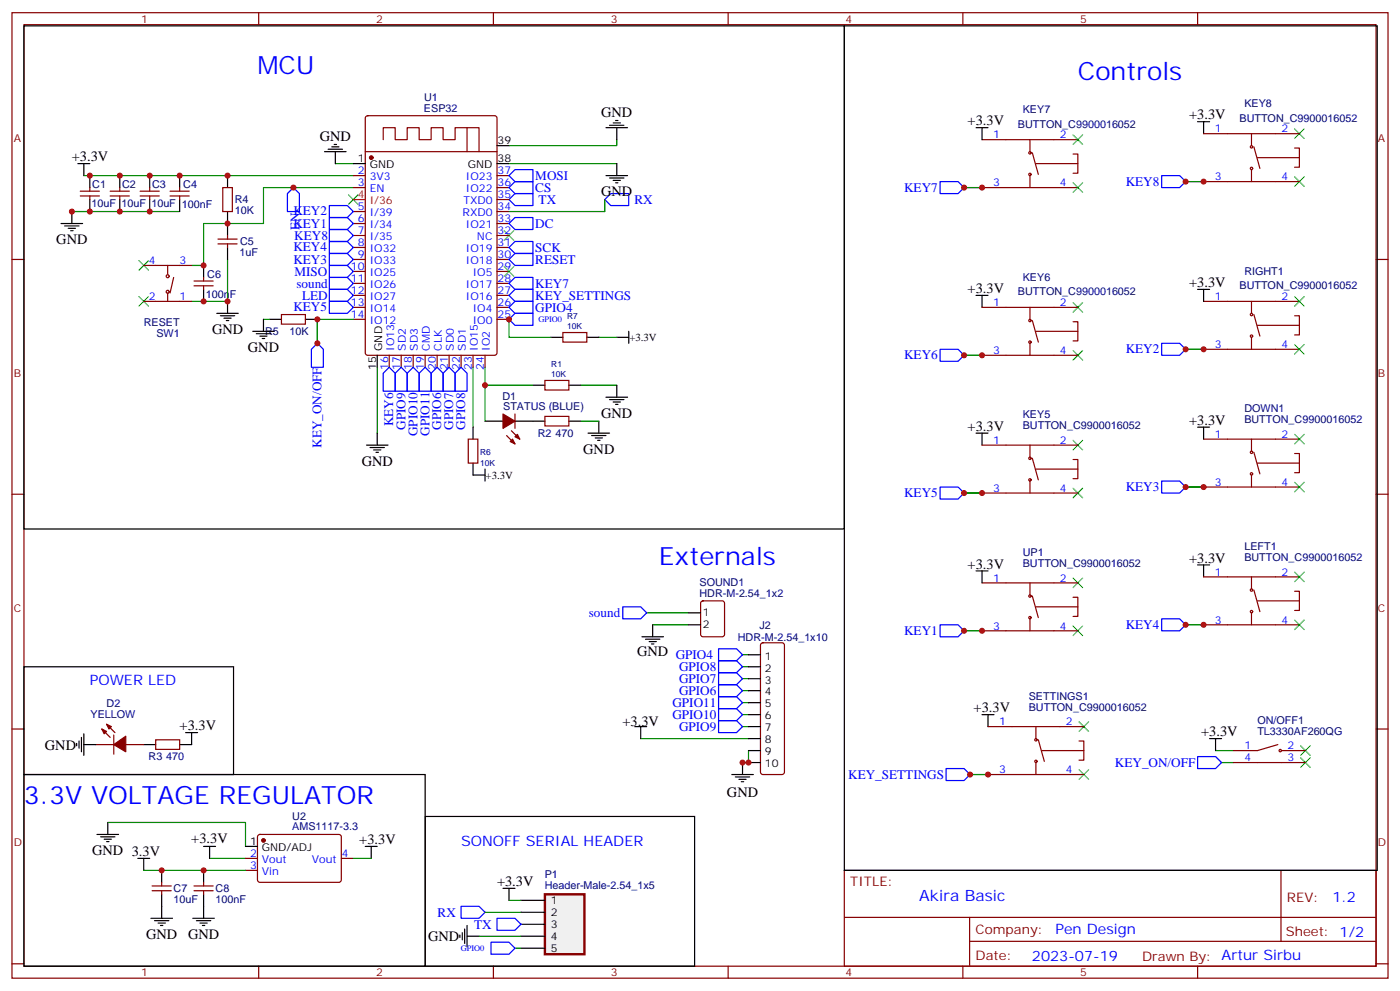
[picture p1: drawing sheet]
<svg xmlns="http://www.w3.org/2000/svg" width="412mm" height="292mm" viewBox="0 0 412 292" stroke-linecap="round" stroke-linejoin="round" font-family="sans-serif">
<g fill="none" stroke="#870000" stroke-width=".35">
<path d="M3.5 3.7h405.4v284.4h-405.4zM7.1 7.3h398.2v277.3h-398.2zM76.2 3.7v3.6M145.3 3.7v3.6M214.5 3.7v3.6M283.6 3.7v3.6M352.8 3.7v3.6M65.6 55.2h2.8v7.1h-2.8zM3.5 76.4h3.6M405.3 76.4h3.6M3.5 145.6h3.6M405.3 145.6h3.6"/>
<path d="M3.5 214.7h3.6M28.2 219.3h5.3M30 214.7l2.5 2.5M31.4 213.3l2.5 2.5M33.5 216.5v5.6M37 219.3h5.3M45.9 217.9h7v2.8h-7zM405.3 214.7h3.6M47.6 259.9v1M60 259.9v1M72.3 252.8h3.5M72.3 256.3h3.5"/>
<path d="M76.1 246l.5-.3 23.5 .1 .4 .7v12.9l-.7 .5-23.5-.1-.5-.6v-12.7zM100.5 252.8h3.6M248.7 256.3h156.6v28.3h-156.6zM377.3 256.4v20.8M44.8 260.9h5.6M44.8 262.3h5.6M47.6 262.3v1.1M57.1 260.9h5.7M57.1 262.3h5.7M60 262.3v1.1M248.7 270.2h156.5M285.6 277.2h119.6"/>
<path d="M285.6 270.2v14.1M3.5 283.8h3.6M76.2 284.6v3.5M145.3 284.6v3.5M214.5 284.6v3.5M283.6 284.6v3.5M352.8 284.6v3.5M405.3 283.8h3.6"/>
</g>
<g fill="none" stroke="#000" stroke-width=".35">
<path d="M67 51.7v3.5M67 62.3v3.5M22.6 218.9v.7M23.3 218.2v2.1M24 217.2v4.2M24.7 219.3h3.5M24.7 216.1v6.4M42.3 219.3h3.6M54.7 215.8h3.5M56.4 215.8v3.5h-3.5M28.6 245.7h6.3M29.6 246.5h4.3"/>
<path d="M30.7 247.2h2.1M31.4 247.9h.7M31.7 242.2v3.5M40.6 252.8h3.5M42.3 252.8v3.5M47.6 256.3v3.6M60 256.3v3.6M60 249.3h3.5M61.7 249.3v3.5M72.3 249.3h3.5M107.6 249.3h3.5M109.4 249.3v3.5"/>
<path d="M44.4 270.4h6.4M45.5 271.1h4.2M46.6 271.9h2.1M47.3 272.6h.7M47.6 263.4v7M56.8 270.4h6.3M57.9 271.1h4.2M58.9 271.9h2.1M59.6 272.6h.7M60 263.4v7"/>
</g>
<path d="M102.7 57.4l2.8 2.8M105.5 57.4l-2.8 2.8" fill="none" stroke="#3c3" stroke-width=".35"/>
<path d="M86.4 55.2l1.8 1.8v5.3h-3.5v-5.3z" fill="none" stroke="#00f" stroke-width=".35"/>
<g fill="#870000" stroke="#870000" stroke-width=".35">
<path d="M30 214.7l1.4 .7-.7 .7z"/>
<path d="M31.4 213.3l1.4 .7-.7 .7z"/>
<path d="M33.5 219.3l3.5-2.5v4.6z"/>
<circle cx="77.6" cy="247.5" r=".53"/>
</g>
<path d="M31.7 242.2h40.6v7.1M42.3 256.3h30M61.7 252.8h10.6M104.1 252.8h5.3" fill="none" stroke="#008700" stroke-width=".35"/>
<path d="M160.5 263.4h11.7v17.6h-11.7z" fill="#f0f0f0" stroke="#870000" stroke-width=".71"/>
<g fill="none" stroke="#000" stroke-width=".35">
<path d="M7.1 7.6h241.6v148.2h-241.6zM248.7 7.6h157v248.7h-157zM178.5 37.6h6.4M179.6 36.9h4.2M180.6 36.2h2.1M181.3 35.5h.7M181.7 37.6v3.5M287.5 37.6h3.5M289.3 37.6v3.5M352.8 35.8h3.5M354.5 35.8v3.6M22.9 48.2h3.6"/>
<path d="M24.7 48.2v3.5M26.5 51.7v3.5M26.5 58.8v3.5M35.3 51.7v3.5M35.3 58.8v3.5M44.1 51.7v3.5M44.1 58.8v3.5M52.9 51.7v3.5M52.9 58.8v3.5M95.6 44.7h6.4M96.7 44h4.2M97.7 43.3h2.1"/>
<path d="M98.4 42.5h.7M98.8 44.7v3.5M104.1 48.2h3.5M146.4 48.2h3.5M146.4 42.9h3.5M178.5 51.7h6.4M179.6 52.4h4.2M180.6 53.1h2.1M181.3 53.8h.7M181.7 48.2v3.5M18 65.8h6.3M19 66.5h4.3"/>
<path d="M20.1 67.2h2.1M20.8 67.9h.7M21.2 62.3v3.5M60 78.2v3.5M67 65.8v3.6M67 72.9v3.5M60 85.2v3.6M63.9 92.3h6.3M64.9 93h4.2M66 93.7h2.1M66.7 94.4h.7M67 88.8v3.5"/>
<path d="M74.4 97.6h6.4M75.5 98.3h4.2M76.6 99h2.1M77.3 99.7h.7M77.6 94.1v3.5M79.4 94.1h3.5M90 94.1h3.5M162.3 99.3h3.5M172.9 99.3h3.5M181.7 99.3h3.5M185.2 97.6v3.5M287.5 87h3.5"/>
<path d="M289.3 87v3.5M352.8 85.2h3.5M354.5 85.2v3.6M111.1 104.6v3.6M157 113.5h3.5M167.6 113.5h3.5M178.5 117h6.4M179.6 117.7h4.2M180.6 118.4h2.1M181.3 119.1h.7M181.7 113.5v3.5M107.9 131.1h6.4"/>
<path d="M109 131.8h4.2M110.1 132.5h2.1M110.8 133.2h.7M111.1 127.6v3.5M139.3 136.4v3.5h3.6M139.3 125.8v3.5M142.9 138.1v3.6M142.9 124h5.3M151.7 124h8.8M167.6 124h3.5M173.2 127.6h6.4M174.3 128.3h4.2"/>
<path d="M175.3 129h2.1M176 129.7h.7M176.4 124v3.6M287.5 127.6h3.5M289.3 127.6v3.5M352.8 125.8h3.5M354.5 125.8v3.5M287.5 168.1h3.5M289.3 168.1v3.6M352.8 166.4h3.5M354.5 166.4v3.5M7.1 196.4h61.7v31.7h-61.7z"/>
<path d="M189.1 187.5h6.3M190.1 188.2h4.3M191.2 188.9h2.1M191.9 189.7h.7M192.3 184v3.5M202.8 180.5h3.6M202.8 184h3.6M220.5 192.8h3.5M220.5 196.4h3.5M220.5 199.9h3.5M187 214h3.5M188.7 214v3.5"/>
<path d="M220.5 210.5h3.5M220.5 217.5h3.5M220.5 214h3.5M220.5 203.4h3.5M220.5 206.9h3.5M289.3 210.5h3.5M291 210.5v3.5M356.3 217.5h3.5M358.1 217.5v3.6M7.1 228.1h118.1v56.5h-118.1zM215.5 228.1h6.4M216.6 228.8h4.2"/>
<path d="M217.7 229.5h2.1M218.4 230.2h.7M218.7 224.6v3.5M220.5 221.1h3.5M220.5 224.6h3.5M125.2 240.5h79.4v44.1h-79.4zM135.5 275.4v.7M136.2 274.7v2.1M136.9 273.6v4.2M137.6 275.7h3.5M137.6 272.6v6.3M148.2 261.6h3.5"/>
<path d="M149.9 261.6v3.5M153.5 265.1h7M153.5 268.7h7M153.5 272.2h7M153.5 275.7h7M153.5 279.3h7"/>
</g>
<g fill="none" stroke="#008700" stroke-width=".35">
<path d="M24.7 51.7h79.4M98.8 48.2h5.3M104.1 55.2h-26.5v10.6h-17.6v12.4h-3.6M149.9 48.2h31.8M178.2 58.8v3.5h-28.3M181.7 41.1v1.8h-31.8M284 55.2h5.3M349.2 53.5h5.3M21.2 62.3h31.7M67 76.4v12.4h-10.6M77.6 94.1h1.8M93.5 94.1v7v-7h10.6"/>
<path d="M149.9 94.1v5.2h12.4M176.4 99.3h5.3M111.1 108.2v19.4M139.3 108.2v17.6M142.9 108.2v15.8M142.9 113.5h14.1M171.1 113.5h10.6M284 104.6h5.3M349.2 102.9h5.3M171.1 124h5.3M284 145.2h5.3M349.2 143.4h5.3"/>
<path d="M190.5 180.5h12.3M192.3 184h10.5M218.7 199.9h1.8M218.7 196.4h1.8M218.7 192.8h1.8M284 185.8h5.3M349.2 184h5.3M188.7 217.5h31.8M218.7 214h1.8M218.7 210.5h1.8M218.7 206.9h1.8M218.7 203.4h1.8"/>
<path d="M220.5 221.1v3.5h-1.8h1.8M285.8 228.1h5.2M358.1 221.1h5.3M359.8 224.6h3.6M141.1 275.7h12.4M142.9 268.7h10.6M149.9 265.1h3.6M151.7 279.3h1.8"/>
</g>
<g fill="none" stroke="#00f" stroke-width=".35">
<path d="M149.9 58.8l1.8-1.8h5.3v3.5h-5.3zM151.7 50h5.3v3.5h-5.3l-1.8-1.8zM151.7 53.5h5.3v3.5h-5.3l-1.8-1.8zM178.2 58.8l1.7-1.8h5.3v3.5h-5.3zM276.9 53.5h5.3l1.8 1.7-1.8 1.8h-5.3zM342.2 51.7h5.3l1.7 1.8-1.7 1.7h-5.3zM97 78.2h5.3l1.8 1.7-1.8 1.8h-5.3zM97 64.1h5.3l1.8 1.7-1.8 1.8h-5.3zM97 60.5h5.3l1.8 1.8-1.8 1.8h-5.3zM97 74.6h5.3l1.8 1.8-1.8 1.8h-5.3zM97 71.1h5.3l1.8 1.8-1.8 1.7h-5.3zM97 67.6h5.3l1.8 1.8-1.8 1.7h-5.3z"/>
<path d="M151.7 74.6h5.3v3.6h-5.3l-1.8-1.8zM151.7 71.1h5.3v3.5h-5.3l-1.8-1.7zM151.7 64.1h5.3v3.5h-5.3l-1.8-1.8zM97 85.2h5.3l1.8 1.8-1.8 1.8h-5.3zM97 88.8h5.3l1.8 1.7-1.8 1.8h-5.3zM97 81.7h5.3l1.8 1.8-1.8 1.7h-5.3zM149.9 94.1l1.8-1.8h5.3v3.5h-5.3zM151.7 81.7h5.3v3.5h-5.3l-1.8-1.7zM151.7 85.2h5.3v3.6h-5.3l-1.8-1.8zM151.7 88.8h5.3v3.5h-5.3l-1.8-1.8zM93.5 101.1l1.7 1.8v5.3h-3.5v-5.3zM114.7 108.2l1.7 1.7v5.3h-3.5v-5.3z"/>
<path d="M118.2 108.2l1.7 1.7v5.3h-3.5v-5.3zM121.7 108.2l1.8 1.7v5.3h-3.6v-5.3zM125.2 108.2l1.8 1.7v5.3h-3.5v-5.3zM127 109.9l1.8-1.7 1.7 1.7v5.3h-3.5zM132.3 108.2l1.8 1.7v5.3h-3.6v-5.3zM135.8 108.2l1.8 1.7v5.3h-3.5v-5.3zM276.9 102.9h5.3l1.8 1.7-1.8 1.8h-5.3zM342.2 101.1h5.3l1.7 1.8-1.7 1.7h-5.3zM276.9 143.4h5.3l1.8 1.8-1.8 1.8h-5.3zM342.2 141.7h5.3l1.7 1.7-1.7 1.8h-5.3zM183.4 178.7h5.3l1.8 1.8-1.8 1.7h-5.3zM211.7 191.1h5.3l1.7 1.7-1.7 1.8h-5.3z"/>
<path d="M211.7 194.6h5.3l1.7 1.8-1.7 1.7h-5.3zM211.7 198.1h5.3l1.7 1.8-1.7 1.7h-5.3zM276.9 184h5.3l1.8 1.8-1.8 1.7h-5.3zM342.2 182.2h5.3l1.7 1.8-1.7 1.8h-5.3zM211.7 201.6h5.3l1.7 1.8-1.7 1.8h-5.3zM211.7 205.2h5.3l1.7 1.7-1.7 1.8h-5.3zM211.7 208.7h5.3l1.7 1.8-1.7 1.7h-5.3zM211.7 212.2h5.3l1.7 1.8-1.7 1.8h-5.3zM278.7 226.3h5.3l1.8 1.8-1.8 1.8h-5.3zM352.8 222.8h5.3l1.7 1.8-1.7 1.7h-5.3zM135.8 266.9h5.3l1.8 1.8-1.8 1.7h-5.3zM144.6 277.5h5.3l1.8 1.8-1.8 1.7h-5.3z"/>
<path d="M146.4 270.4h5.3l1.8 1.8-1.8 1.8h-5.3z"/>
</g>
<g fill="none" stroke="#870000" stroke-width=".35">
<path d="M107.8 34.3l.5-.2h37.4l.6 .4 .1 69.4-.5 .7h-37.6l-.6-.4-.1-69.4zM137.6 37.6v7.1M354.5 39.4h28.3M368.7 39.4v3.5M23.6 57.7h5.7M23.6 56.3h5.7M26.5 55.2v1.1M26.5 57.7v1.1M32.5 57.7h5.6M32.5 56.3h5.6M35.3 55.2v1.1M35.3 57.7v1.1"/>
<path d="M41.3 57.7h5.6M41.3 56.3h5.6M44.1 55.2v1.1M44.1 57.7v1.1M50.1 57.7h5.6M50.1 56.3h5.6M52.9 55.2v1.1M52.9 57.7v1.1M104.1 51.7h3.5M104.1 55.2h3.5M107.6 44.7h38.8M112.9 41.1v-3.5h3.5v3.5h3.5v-3.5h3.6v3.5h3.5v-3.5h3.5v3.5h3.6v-3.5h7v7.1"/>
<path d="M146.4 51.7h3.5M146.4 55.2h3.5M146.4 58.8h3.5M289.3 55.2h28.2M289.3 41.1h28.2M303.4 41.1v3.6M303.4 51.7v3.5M304.1 45l1.8 6.4M305.2 48.2h12.3M316.1 45.4h1.4v5.6h-1.4M354.5 53.5h28.3M368.7 50v3.5"/>
<path d="M369.4 43.3l1.7 6.3M370.4 46.4h12.4M381.4 43.6h1.4v5.6h-1.4M42.3 78.2h14.1M49.4 78.2v2.4M64.2 71.8h5.6M64.2 70.4h5.6M67 69.4v1M67 71.8v1.1M104.1 62.3h3.5M104.1 65.8h3.5M104.1 69.4h3.5"/>
<path d="M104.1 72.9h3.5M104.1 76.4h3.5M104.1 79.9h3.5M146.4 62.3h3.5M146.4 65.8h3.5M146.4 69.4h3.5M146.4 72.9h3.5M146.4 76.4h3.5M146.4 79.9h3.5M42.3 88.8h14.1M49.4 86.3v2.5M51.2 81.7l-1.1 4.6"/>
<path d="M57.1 84.2h5.7M57.1 82.8h5.7M60 81.7v1.1M60 84.2v1M82.9 92.6h7.1v2.9h-7.1zM104.1 83.5h3.5M104.1 87h3.5M104.1 90.5h3.5M104.1 94.1h3.5M146.4 83.5h3.5M146.4 87h3.5M146.4 90.5h3.5"/>
<path d="M146.4 94.1h3.5M165.8 97.9h7.1v2.9h-7.1zM289.3 90.5h28.2M303.4 90.5v3.6M304.1 94.4l1.8 6.4M305.2 97.6h12.3M316.1 94.8h1.4v5.6h-1.4M354.5 88.8h28.3M368.7 88.8v3.5M368.7 99.3v3.6M369.4 92.6l1.7 6.4M370.4 95.8h12.4"/>
<path d="M381.4 93h1.4v5.6h-1.4M114.7 104.6v3.6M118.2 104.6v3.6M121.7 104.6v3.6M125.2 104.6v3.6M128.8 104.6v3.6M132.3 104.6v3.6M135.8 104.6v3.6M139.3 104.6v3.6M142.9 104.6v3.6M160.5 112h7.1v2.9h-7.1zM289.3 104.6h28.2"/>
<path d="M303.4 101.1v3.5M354.5 102.9h28.3M137.9 129.3h2.9v7.1h-2.9zM149.2 128.3l2.5 2.4M150.6 126.9l2.5 2.4M151.7 121.9v4.3M160.5 122.6h7.1v2.8h-7.1zM289.3 131.1h28.2M303.4 131.1v3.5M304.1 135l1.8 6.3M305.2 138.1h12.3M316.1 135.3h1.4v5.7h-1.4"/>
<path d="M354.5 129.3h28.3M368.7 129.3v3.6M368.7 139.9v3.5M369.4 133.2l1.7 6.4M370.4 136.4h12.4M381.4 133.6h1.4v5.6h-1.4M289.3 145.2h28.2M303.4 141.7v3.5M354.5 143.4h28.3M206.6 177.2l.5-.2h5.6l.7 .4v9.4l-.4 .7h-5.9l-.7-.4v-9.4zM289.3 171.7h28.2M303.4 171.7v3.5"/>
<path d="M304.1 175.5l1.8 6.4M305.2 178.7h12.3M316.1 175.9h1.4v5.6h-1.4M354.5 169.9h28.3M368.7 169.9v3.5M369.4 173.8l1.7 6.3M370.4 177h12.4M381.4 174.1h1.4v5.7h-1.4M224.2 189.5l.5-.2h5.7l.5 .2 .2 .5v37.4l-.3 .5-.4 .2h-5.7l-.5-.2-.2-.5v-37.4zM289.3 185.8h28.2M303.4 182.2v3.6M354.5 184h28.3"/>
<path d="M368.7 180.5v3.5M291 214h28.3M305.2 214v3.5M305.9 217.9l1.7 6.3M317.9 218.2h1.4v5.7h-1.4M376.4 219.3l-6 1.8h-7M291 228.1h28.3M305.2 224.6v3.5M306.9 221.1h12.4M363.4 224.6h21.1M377.5 221.1h7"/>
<circle cx="303.4" cy="45" r=".35"/>
<circle cx="303.4" cy="51.4" r=".35"/>
<circle cx="368.7" cy="43.3" r=".35"/>
<circle cx="368.7" cy="49.6" r=".35"/>
<circle cx="49.4" cy="81.4" r=".44"/>
<circle cx="49.4" cy="85.9" r=".44"/>
<circle cx="303.4" cy="94.4" r=".35"/>
<circle cx="368.7" cy="92.6" r=".35"/>
<circle cx="368.7" cy="99" r=".35"/>
<circle cx="303.4" cy="100.8" r=".35"/>
<circle cx="303.4" cy="135" r=".35"/>
<circle cx="368.7" cy="133.2" r=".35"/>
<circle cx="368.7" cy="139.6" r=".35"/>
<circle cx="303.4" cy="141.3" r=".35"/>
<circle cx="303.4" cy="175.5" r=".35"/>
<circle cx="368.7" cy="173.8" r=".35"/>
<circle cx="303.4" cy="181.9" r=".35"/>
<circle cx="368.7" cy="180.1" r=".35"/>
<circle cx="305.2" cy="217.9" r=".35"/>
<circle cx="305.2" cy="224.2" r=".35"/>
<circle cx="377.1" cy="221.1" r=".35"/>
</g>
<g fill="#870000" stroke="#870000" stroke-width=".35">
<path d="M148.2 121.9l3.5 2.1-3.5 2.2z"/>
<path d="M151.7 128.6l.7-.7 .7 1.4z"/>
<path d="M150.3 130l.7-.7 .7 1.4z"/>
<circle cx="109.4" cy="46.4" r=".53"/>
</g>
<g fill="none" stroke="#3c3" stroke-width=".35">
<path d="M316.1 39.7l2.8 2.8M318.9 39.7l-2.8 2.8M381.4 38l2.8 2.8M384.2 38l-2.8 2.8M316.1 53.8l2.8 2.9M318.9 53.8l-2.8 2.9M381.4 52.1l2.8 2.8M384.2 52.1l-2.8 2.8M40.9 76.8l2.8 2.8M43.7 76.8l-2.8 2.8M148.5 67.9l2.8 2.9M148.5 78.5l2.8 2.9"/>
<path d="M151.3 67.9l-2.8 2.9M151.3 78.5l-2.8 2.9M40.9 87.3l2.8 2.9M43.7 87.3l-2.8 2.9M316.1 89.1l2.8 2.8M318.9 89.1l-2.8 2.8M381.4 87.3l2.8 2.9M384.2 87.3l-2.8 2.9M316.1 103.2l2.8 2.8M318.9 103.2l-2.8 2.8M381.4 101.5l2.8 2.8M384.2 101.5l-2.8 2.8"/>
<path d="M316.1 129.7l2.8 2.8M318.9 129.7l-2.8 2.8M381.4 127.9l2.8 2.8M384.2 127.9l-2.8 2.8M316.1 143.8l2.8 2.8M318.9 143.8l-2.8 2.8M381.4 142l2.8 2.9M384.2 142l-2.8 2.9M316.1 170.3l2.8 2.8M318.9 170.3l-2.8 2.8M381.4 168.5l2.8 2.8M384.2 168.5l-2.8 2.8"/>
<path d="M316.1 184.4l2.8 2.8M318.9 184.4l-2.8 2.8M381.4 182.6l2.8 2.8M384.2 182.6l-2.8 2.8M317.9 212.6l2.8 2.8M320.7 212.6l-2.8 2.8M383.1 219.6l2.8 2.9M385.9 219.6l-2.8 2.9M317.9 226.7l2.8 2.8M320.7 226.7l-2.8 2.8M383.1 223.2l2.8 2.8M385.9 223.2l-2.8 2.8"/>
</g>
<path d="M104.1 58.8h3.5" fill="none" stroke="#f00" stroke-width=".35"/>
<g fill="#c00">
<circle cx="67" cy="51.7" r=".88"/>
<circle cx="86.4" cy="55.2" r=".88"/>
<circle cx="26.5" cy="51.7" r=".88"/>
<circle cx="35.3" cy="62.3" r=".88"/>
<circle cx="35.3" cy="51.7" r=".88"/>
<circle cx="44.1" cy="51.7" r=".88"/>
<circle cx="44.1" cy="62.3" r=".88"/>
<circle cx="52.9" cy="51.7" r=".88"/>
<circle cx="60" cy="78.2" r=".88"/>
<circle cx="60" cy="88.8" r=".88"/>
<circle cx="67" cy="88.8" r=".88"/>
<circle cx="21.2" cy="62.3" r=".88"/>
<circle cx="26.5" cy="62.3" r=".88"/>
<circle cx="67" cy="65.8" r=".88"/>
<circle cx="47.6" cy="256.3" r=".88"/>
<circle cx="60" cy="256.3" r=".88"/>
<circle cx="142.9" cy="113.5" r=".88"/>
<circle cx="93.5" cy="94.1" r=".88"/>
<circle cx="93.5" cy="101.1" r=".88"/>
<circle cx="149.9" cy="94.1" r=".88"/>
<circle cx="289.3" cy="185.8" r=".88"/>
<circle cx="349.3" cy="53.5" r=".88"/>
<circle cx="291" cy="228.1" r=".88"/>
<circle cx="285.8" cy="228.1" r=".88"/>
<circle cx="354.5" cy="53.5" r=".88"/>
<circle cx="289.3" cy="55.2" r=".88"/>
<circle cx="284" cy="55.2" r=".88"/>
<circle cx="284" cy="104.6" r=".88"/>
<circle cx="289.3" cy="104.6" r=".88"/>
<circle cx="284" cy="145.2" r=".88"/>
<circle cx="289.3" cy="145.2" r=".88"/>
<circle cx="284" cy="185.8" r=".88"/>
<circle cx="349.3" cy="184" r=".88"/>
<circle cx="354.5" cy="184" r=".88"/>
<circle cx="354.5" cy="143.4" r=".88"/>
<circle cx="349.3" cy="143.4" r=".88"/>
<circle cx="354.5" cy="102.9" r=".88"/>
<circle cx="349.3" cy="102.9" r=".88"/>
<circle cx="220.5" cy="224.6" r=".88"/>
<circle cx="218.7" cy="224.6" r=".88"/>
</g>
<g font-size="7.4" fill="#00f">
<text x="75.8" y="21.7">MCU</text>
<text x="317.5" y="23.5">Controls</text>
<text x="194" y="166.4">Externals</text>
<text x="7.1" y="236.9">3.3V VOLTAGE REGULATOR</text>
</g>
<text font-size="4.6" fill="#00f" x="270.8" y="265.4">Akira Basic</text>
<g font-size="4.2">
<text x="177.1" y="34.4">GND</text>
<text x="350.3" y="35.1">+3.3V</text>
<text x="94.2" y="41.5">GND</text>
<text x="285" y="36.9">+3.3V</text>
<text x="21.2" y="47.5">+3.3V</text>
<text x="177.1" y="57.8">GND</text>
<text x="16.6" y="71.9">GND</text>
<text x="285" y="86.3">+3.3V</text>
<text x="350.3" y="84.5">+3.3V</text>
<text x="62.4" y="98.4">GND</text>
<text x="73" y="103.7">GND</text>
<text x="177.1" y="123.1">GND</text>
<text x="350.3" y="125.1">+3.3V</text>
<text x="285" y="126.9">+3.3V</text>
<text x="106.5" y="137.2">GND</text>
<text x="171.8" y="133.6">GND</text>
<text x="285" y="167.4">+3.3V</text>
<text x="350.3" y="165.7">+3.3V</text>
<text x="187.7" y="193.2">GND GPIO4</text>
<text x="286.8" y="209.8">+3.3V</text>
<text x="52.9" y="215.1">+3.3V</text>
<text x="183.4" y="213.7">+3.3V</text>
<text x="13.2" y="220.7">GND</text>
<text x="353.8" y="216.8">+3.3V</text>
<text x="214.1" y="234.8">GND</text>
<text x="27.2" y="251.8">GND 3.3V</text>
<text x="56.4" y="248.2">+3.3V</text>
<text x="105.8" y="248.6">+3.3V</text>
<text x="146.4" y="260.9">+3.3V</text>
<text x="43" y="276.5">GND</text>
<text x="55.4" y="276.5">GND</text>
<text x="126.1" y="277.2">GND</text>
</g>
<g font-size="4.2" fill="#00f">
<text x="26.5" y="201.6">POWER LED</text>
<text x="135.8" y="249.3">SONOFF SERIAL HEADER</text>
<text x="392.5" y="265.6">1.2</text>
<text x="310.9" y="275.2">Pen Design</text>
<text x="304" y="283">2023-07-19</text>
</g>
<g font-size="3.9" fill="#00f">
<text x="157.7" y="53">MOSI</text>
<text x="157.7" y="56.5">CS</text>
<text x="266.3" y="56.5">KEY7</text>
<text x="331.6" y="54.7">KEY8</text>
<text x="86.4" y="63.5">KEY2</text>
<text x="158.7" y="60">TX</text>
<text x="186.9" y="60">RX</text>
<text x="86.4" y="67">KEY1</text>
<text x="86.7" y="70.6">KEY8</text>
<text x="88.2" y="67.8" transform="rotate(-90 88.2 67.8)">EN</text>
<text x="157.7" y="67.1">DC</text>
<text x="86.4" y="77.7">KEY3</text>
<text x="86.4" y="74">KEY4</text>
<text x="157.7" y="77.7">RESET</text>
<text x="157.7" y="74.1">SCK</text>
<text x="86.8" y="81.2">MISO</text>
<text x="87.3" y="84.7">sound</text>
<text x="89" y="88.2">LED</text>
<text x="157.7" y="84.7">KEY7</text>
<text x="157.7" y="88.2">KEY_SETTINGS</text>
<text x="86.4" y="91.7">KEY5</text>
<text x="157.7" y="91.8">GPIO4</text>
<text x="266.3" y="105.8">KEY6</text>
<text x="331.6" y="104">KEY2</text>
<text x="115.9" y="125.5" transform="rotate(-90 115.9 125.5)">KEY6</text>
<text x="94.7" y="131.9" transform="rotate(-90 94.7 131.9)">KEY_ON/OFF</text>
<text x="119.4" y="126.6" transform="rotate(-90 119.4 126.6)">GPIO9</text>
<text x="123" y="128.5" transform="rotate(-90 123 128.5)">GPIO10</text>
<text x="126.5" y="128.3" transform="rotate(-90 126.5 128.3)">GPIO11</text>
<text x="130" y="126.6" transform="rotate(-90 130 126.6)">GPIO6</text>
<text x="133.5" y="126.6" transform="rotate(-90 133.5 126.6)">GPIO7</text>
<text x="137.1" y="126.6" transform="rotate(-90 137.1 126.6)">GPIO8</text>
<text x="266.3" y="146.4">KEY5</text>
<text x="331.6" y="144.7">KEY3</text>
<text x="173.5" y="181.8">sound</text>
<text x="331.6" y="185.2">KEY4</text>
<text x="266.3" y="187">KEY1</text>
<text x="200" y="197.7">GPIO8</text>
<text x="200" y="201.3">GPIO7</text>
<text x="198.1" y="208.3">GPIO11</text>
<text x="200" y="204.8">GPIO6</text>
<text x="198.1" y="211.8">GPIO10</text>
<text x="200" y="215.4">GPIO9</text>
<text x="328.4" y="225.8">KEY_ON/OFF</text>
<text x="249.9" y="229.3">KEY_SETTINGS</text>
<text x="128.9" y="270">RX</text>
<text x="139.7" y="273.5">TX</text>
</g>
<g font-size="3.9" fill="#800">
<text x="250.5" y="260.9">TITLE:</text>
<text x="379.1" y="265.6">REV:</text>
<text x="287.4" y="275.1">Company:</text>
<text x="378.7" y="275.7">Sheet: 1/2</text>
<text x="287.4" y="282.8">Date:</text>
<text x="336.4" y="282.9">Drawn By: Artur Sirbu</text>
</g>
<g font-size="3.2" fill="#800">
<text x="41.6" y="6.7">1</text>
<text x="110.8" y="6.7">2</text>
<text x="179.9" y="6.7">3</text>
<text x="249.1" y="6.7">4</text>
<text x="318.2" y="6.7">5</text>
<text x="4.1" y="41.8">A</text>
<text x="405.9" y="41.8">A</text>
<text x="4.1" y="111">B</text>
<text x="405.9" y="111">B</text>
<text x="4.1" y="180.1">C</text>
<text x="405.9" y="180.1">C</text>
<text x="4.1" y="249.3">D</text>
<text x="405.9" y="249.3">D</text>
<text x="41.6" y="287.5">1</text>
<text x="110.8" y="287.5">2</text>
<text x="179.9" y="287.5">3</text>
<text x="249.1" y="287.5">4</text>
<text x="318.2" y="287.5">5</text>
</g>
<g font-size="3.2" fill="#000080">
<text x="124.9" y="29.8">U1</text>
<text x="124.9" y="33">ESP32</text>
<text x="301.3" y="33.2">KEY7</text>
<text x="365.1" y="35.8">BUTTON_C9900016052</text>
<text x="366.6" y="31.5">KEY8</text>
<text x="299.9" y="37.6">BUTTON_C9900016052</text>
<text x="27.2" y="55.3">C1</text>
<text x="36" y="55.3">C2</text>
<text x="44.8" y="55.3">C3</text>
<text x="54" y="55.3">C4</text>
<text x="69.1" y="59.9">R4</text>
<text x="26.9" y="61">10uF</text>
<text x="35.8" y="61">10uF</text>
<text x="44.6" y="61">10uF</text>
<text x="53.5" y="61.3">100nF</text>
<text x="69.1" y="63.1">10K</text>
<text x="70.6" y="75.5">1uF</text>
<text x="70.7" y="72.3">C5</text>
<text x="61" y="81.8">C6</text>
<text x="301.3" y="82.6">KEY6</text>
<text x="366.6" y="80.8">RIGHT1</text>
<text x="60.6" y="87.8">100nF</text>
<text x="299.9" y="87">BUTTON_C9900016052</text>
<text x="365.1" y="85.2">BUTTON_C9900016052</text>
<text x="42.4" y="96">RESET</text>
<text x="46.1" y="99.2">SW1</text>
<text x="78.1" y="98.7">R5</text>
<text x="85.3" y="98.7">10K</text>
<text x="148" y="117.7">D1</text>
<text x="148.2" y="120.9">STATUS (BLUE)</text>
<text x="301.3" y="123.2">KEY5</text>
<text x="366.5" y="124.6">BUTTON_C9900016052</text>
<text x="366.6" y="121.4">DOWN1</text>
<text x="158.4" y="128.7">R2</text>
<text x="163.6" y="128.7">470</text>
<text x="301.3" y="126.4">BUTTON_C9900016052</text>
<text x="366.6" y="162">LEFT1</text>
<text x="301.3" y="167">BUTTON_C9900016052</text>
<text x="301.3" y="163.8">UP1</text>
<text x="366.5" y="165.2">BUTTON_C9900016052</text>
<text x="206.1" y="172.7">SOUND1</text>
<text x="206.1" y="175.9">HDR-M-2.54_1x2</text>
<text x="223.7" y="185.1">J2</text>
<text x="217.4" y="188.7">HDR-M-2.54_1x10</text>
<text x="31.4" y="208.1">D2</text>
<text x="303" y="209.3">BUTTON_C9900016052</text>
<text x="303.1" y="206.1">SETTINGS1</text>
<text x="26.7" y="211.6">YELLOW</text>
<text x="370.4" y="213.3">ON/OFF1</text>
<text x="370.4" y="216.4">TL3330AF260QG</text>
<text x="43.8" y="224">R3</text>
<text x="48.9" y="224">470</text>
<text x="86.1" y="244.6">AMS1117-3.3</text>
<text x="86.1" y="241.4">U2</text>
<text x="51.2" y="262.8">C7</text>
<text x="63.5" y="262.8">C8</text>
<text x="160.4" y="261.9">Header-Male-2.54_1x5</text>
<text x="160.4" y="258.6">P1</text>
<text x="51.2" y="265.9">10uF</text>
<text x="63.5" y="265.9">100nF</text>
</g>
<g font-size="3.2" fill="#00f">
<text x="292.6" y="40.8">1</text>
<text x="312.2" y="40.8">2</text>
<text x="357.8" y="39">1</text>
<text x="377.5" y="39">2</text>
<text x="105.4" y="51.4">2</text>
<text x="108.9" y="53.1">3V3</text>
<text x="137.2" y="53.1">IO23</text>
<text x="146.6" y="51.4">37</text>
<text x="357.8" y="53.1">3</text>
<text x="377.5" y="53.1">4</text>
<text x="105.4" y="54.9">3</text>
<text x="108.9" y="56.7">EN</text>
<text x="137.2" y="56.7">IO22</text>
<text x="146.6" y="58.4">35</text>
<text x="146.6" y="54.9">36</text>
<text x="292.6" y="54.9">3</text>
<text x="312.2" y="54.9">4</text>
<text x="105.4" y="61.9">5</text>
<text x="105.4" y="65.5">6</text>
<text x="108.9" y="63.7">I/39</text>
<text x="136.3" y="63.7">RXD0</text>
<text x="136.5" y="60.2">TXD0</text>
<text x="146.6" y="65.5">33</text>
<text x="146.6" y="61.9">34</text>
<text x="105.4" y="69">7</text>
<text x="108.9" y="67.2">I/34</text>
<text x="108.9" y="70.8">I/35</text>
<text x="137.2" y="67.2">IO21</text>
<text x="140.5" y="70.8">NC</text>
<text x="146.6" y="69">32</text>
<text x="43.8" y="77.8">4</text>
<text x="52.9" y="77.8">3</text>
<text x="105.4" y="72.5">8</text>
<text x="105.4" y="76.1">9</text>
<text x="108.9" y="74.3">IO32</text>
<text x="108.9" y="77.8">IO33</text>
<text x="137.2" y="77.8">IO18</text>
<text x="137.2" y="74.3">IO19</text>
<text x="146.6" y="76.1">30</text>
<text x="146.6" y="72.5">31</text>
<text x="103.4" y="79.6">10</text>
<text x="103.4" y="83.1">11</text>
<text x="108.9" y="81.4">IO25</text>
<text x="139.2" y="81.4">IO5</text>
<text x="146.6" y="83.1">28</text>
<text x="146.6" y="79.6">29</text>
<text x="43.8" y="88.4">2</text>
<text x="52.9" y="88.4">1</text>
<text x="103.4" y="86.6">12</text>
<text x="108.9" y="84.9">IO26</text>
<text x="108.9" y="88.4">IO27</text>
<text x="137.2" y="88.4">IO16</text>
<text x="137.2" y="84.9">IO17</text>
<text x="146.6" y="86.6">27</text>
<text x="357.8" y="88.4">1</text>
<text x="377.5" y="88.4">2</text>
<text x="103.4" y="90.2">13</text>
<text x="103.4" y="93.7">14</text>
<text x="108.9" y="91.9">IO14</text>
<text x="108.9" y="95.5">IO12</text>
<text x="139.2" y="95.5">IO0</text>
<text x="139.2" y="91.9">IO4</text>
<text x="146.6" y="93.7">25</text>
<text x="146.6" y="90.2">26</text>
<text x="292.6" y="90.2">1</text>
<text x="312.2" y="90.2">2</text>
<text x="116.1" y="103.3" transform="rotate(-90 116.1 103.3)">IO13</text>
<text x="119.6" y="103.3" transform="rotate(-90 119.6 103.3)">SD2</text>
<text x="123.1" y="103.3" transform="rotate(-90 123.1 103.3)">SD3</text>
<text x="126.6" y="103.3" transform="rotate(-90 126.6 103.3)">CMD</text>
<text x="130.2" y="103.3" transform="rotate(-90 130.2 103.3)">CLK</text>
<text x="133.7" y="103.3" transform="rotate(-90 133.7 103.3)">SD0</text>
<text x="137.2" y="103.3" transform="rotate(-90 137.2 103.3)">SD1</text>
<text x="140.8" y="103.3" transform="rotate(-90 140.8 103.3)">IO15</text>
<text x="144.3" y="103.3" transform="rotate(-90 144.3 103.3)">IO2</text>
<text x="292.6" y="104.3">3</text>
<text x="312.2" y="104.3">4</text>
<text x="357.8" y="102.5">3</text>
<text x="377.5" y="102.5">4</text>
<text x="114.3" y="108.8" transform="rotate(-90 114.3 108.8)">16</text>
<text x="117.8" y="108.8" transform="rotate(-90 117.8 108.8)">17</text>
<text x="121.4" y="108.8" transform="rotate(-90 121.4 108.8)">18</text>
<text x="124.9" y="108.8" transform="rotate(-90 124.9 108.8)">19</text>
<text x="128.4" y="108.8" transform="rotate(-90 128.4 108.8)">20</text>
<text x="131.9" y="108.8" transform="rotate(-90 131.9 108.8)">21</text>
<text x="135.5" y="108.8" transform="rotate(-90 135.5 108.8)">22</text>
<text x="139" y="108.8" transform="rotate(-90 139 108.8)">23</text>
<text x="142.5" y="108.8" transform="rotate(-90 142.5 108.8)">24</text>
<text x="292.6" y="130.7">1</text>
<text x="312.2" y="130.7">2</text>
<text x="357.8" y="129">1</text>
<text x="377.5" y="129">2</text>
<text x="357.8" y="143.1">3</text>
<text x="377.5" y="143.1">4</text>
<text x="292.6" y="144.9">3</text>
<text x="312.2" y="144.9">4</text>
<text x="292.6" y="171.3">1</text>
<text x="312.2" y="171.3">2</text>
<text x="357.8" y="169.5">1</text>
<text x="377.5" y="169.5">2</text>
<text x="292.6" y="185.4">3</text>
<text x="312.2" y="185.4">4</text>
<text x="357.8" y="183.7">3</text>
<text x="377.5" y="183.7">4</text>
<text x="294.3" y="213.6">1</text>
<text x="314" y="213.6">2</text>
<text x="366.6" y="220.7">1</text>
<text x="379.2" y="220.7">2</text>
<text x="294.3" y="227.8">3</text>
<text x="314" y="227.8">4</text>
<text x="366.6" y="224.2">4</text>
<text x="379.2" y="224.2">3</text>
<text x="73.7" y="252.4">2</text>
<text x="73.7" y="256">3</text>
<text x="77.2" y="254.2">Vout</text>
<text x="77.2" y="257.7">Vin</text>
<text x="91.9" y="254.2">Vout</text>
<text x="100.7" y="252.4">4</text>
</g>
<g font-size="3.2">
<text x="105.4" y="47.8">1</text>
<text x="146.6" y="47.8">38</text>
<text x="146.6" y="42.5">39</text>
<text x="108.9" y="49.6">GND</text>
<text x="137.8" y="49.6">GND</text>
<text x="185.4" y="100.5">+3.3V</text>
<text x="112.5" y="103.3" transform="rotate(-90 112.5 103.3)">GND</text>
<text x="110.8" y="108.8" transform="rotate(-90 110.8 108.8)">15</text>
<text x="143.1" y="141">+3.3V</text>
<text x="207.1" y="181.5">1</text>
<text x="207.1" y="185.1">2</text>
<text x="225.3" y="194.2">1</text>
<text x="225.3" y="197.8">2</text>
<text x="225.3" y="201.3">3</text>
<text x="225.3" y="204.8">4</text>
<text x="225.3" y="208.4">5</text>
<text x="225.3" y="211.9">6</text>
<text x="225.3" y="215.4">7</text>
<text x="225.3" y="218.9">8</text>
<text x="225.3" y="222.5">9</text>
<text x="225.3" y="226">10</text>
<text x="73.7" y="248.9">1</text>
<text x="77.2" y="250.7">GND/ADJ</text>
<text x="162.3" y="266.2">1</text>
<text x="162.3" y="269.7">2</text>
<text x="162.3" y="273.3">3</text>
<text x="162.3" y="276.8">4</text>
<text x="162.3" y="280.3">5</text>
</g>
<g font-size="3.2" fill="#f00">
<text x="105.4" y="58.4">4</text>
<text x="108.9" y="60.2">I/36</text>
</g>
<g font-size="2.5" fill="#00f">
<text x="158.6" y="94.9">GPIO0</text>
<text x="135.7" y="280.2">GPIO0</text>
</g>
<g font-size="2.5" fill="#000080">
<text x="167.1" y="93.9">R7</text>
<text x="167.1" y="96.9">10K</text>
<text x="162.4" y="108">R1</text>
<text x="162.4" y="111">10K</text>
<text x="141.5" y="137.2">10K</text>
<text x="141.5" y="134">R6</text>
</g>
</svg>
